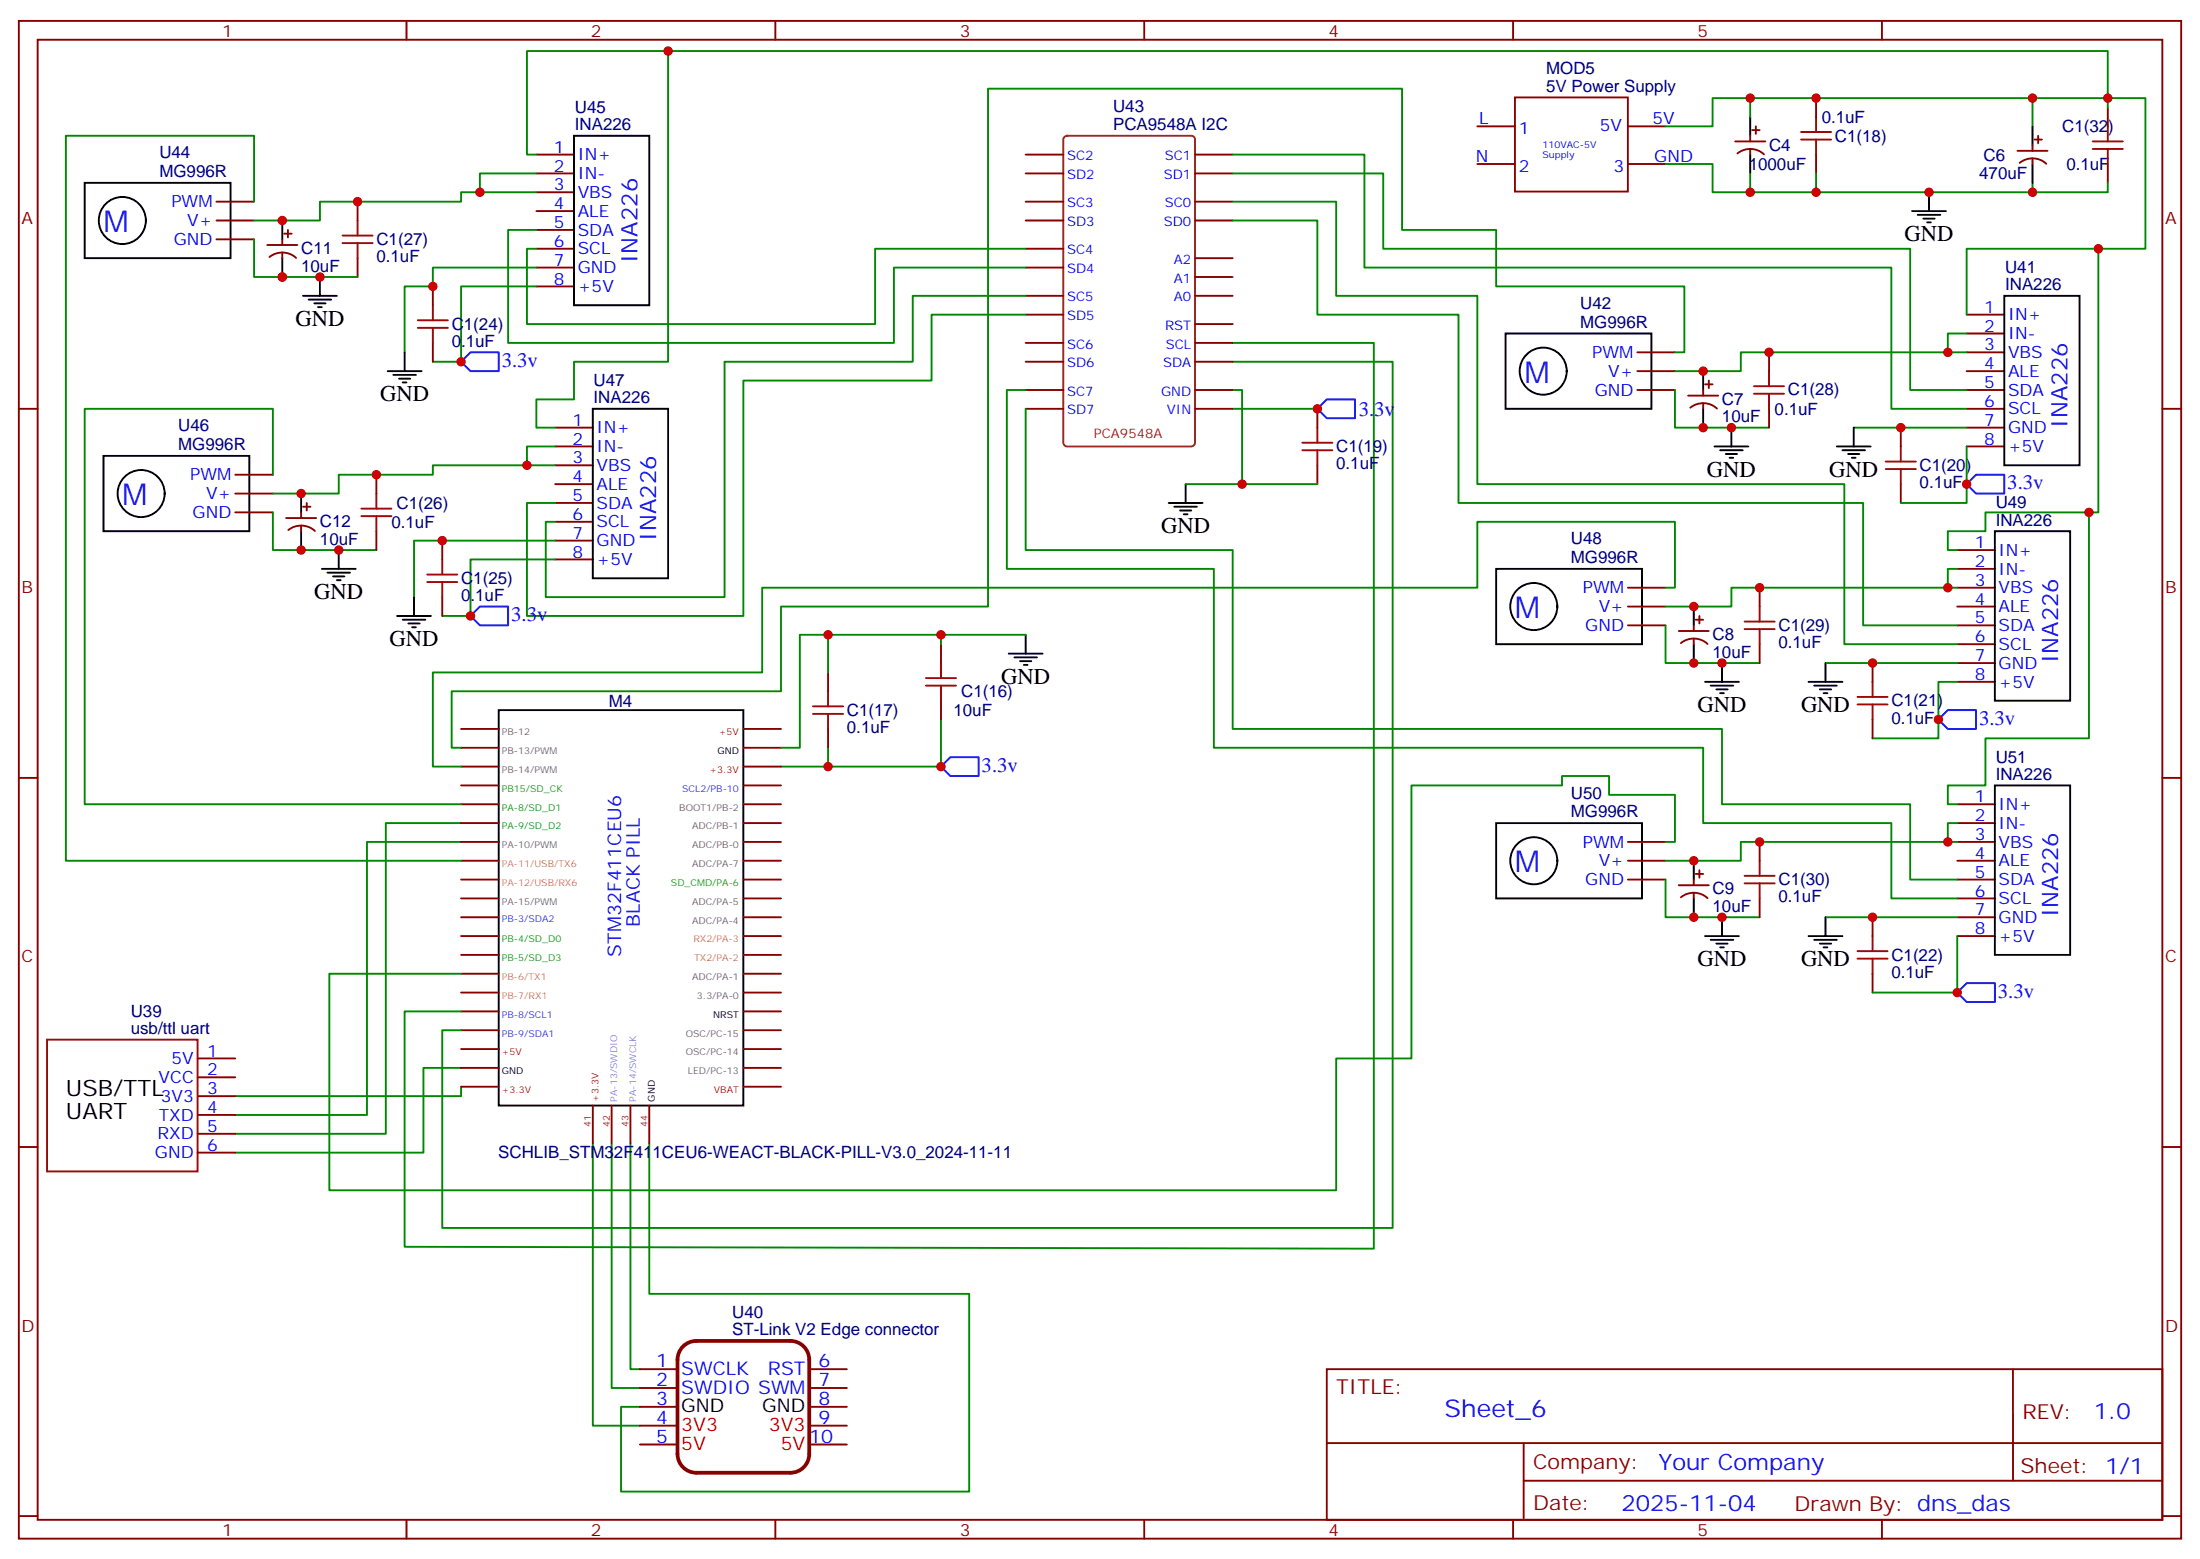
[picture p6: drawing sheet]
<svg xmlns="http://www.w3.org/2000/svg" width="412mm" height="292mm" viewBox="0 0 412 292" stroke-linecap="round" stroke-linejoin="round" font-family="sans-serif">
<g fill="none" stroke="#870000" stroke-width=".35">
<path d="M3.5 3.9h405.4v284.4h-405.4zM7.1 7.4h398.2v277.3h-398.2zM76.2 3.9v3.5M145.3 3.9v3.5M214.5 3.9v3.5M283.6 3.9v3.5M284 18.2h21.1v17.7h-21.1zM340.4 18.4v3.5M352.8 3.9v3.5M40.6 37.8h7M67 37.8v3.5M100.5 29h7.1"/>
<path d="M100.5 32.5h7.1M100.5 36h7.1M100.5 39.5h7.1M192.3 37.8h7M192.3 29h7M192.3 32.5h7M224 37.8h7.1M224 29h7.1M224 32.5h7.1M276.9 23.7h7.1M276.9 30.7h7.1M305.2 23.7h7"/>
<path d="M305.2 30.7h7M325.3 26.5h5.6M325.7 28.8a3.8 3.8 0 0 1 5 .1M328.1 25.4v1.1M328.1 27.9v1.1M328.4 24.4h1.4M329.1 23.7v1.4M340.4 29v3.5M378.2 28.3h5.6M378.6 30.5a3.8 3.8 0 0 1 5 .2M381 27.2v1.1M381 29.7v1"/>
<path d="M381.4 26.1h1.4M382.1 25.4v1.4M395.1 20.1v3.6M395.1 30.7v3.6M40.6 44.8h7M40.6 41.3h7M50.1 45.9h5.6M50.5 48.2a3.8 3.8 0 0 1 5 .1M52.9 44.8v1.1M52.9 47.3v1.1M53.3 43.8h1.4M54 43.1v1.4"/>
<path d="M67 48.4v3.5M81.1 53.7v3.5M100.5 43.1h7.1M100.5 46.6h7.1M100.5 50.1h7.1M100.5 53.7h7.1M192.3 58.9h7M192.3 41.3h7M192.3 46.6h7M192.3 50.1h7M192.3 55.4h7M224 41.3h7.1"/>
<path d="M224 55.4h7.1M224 51.9h7.1M224 48.4h7.1M368.7 58.9h7M3.5 76.6h3.6M81.1 64.2v3.6M192.3 76.6h7M192.3 73.1h7M192.3 67.8h7M192.3 64.2h7M224 76.6h7.1M224 73.1h7.1"/>
<path d="M224 67.8h7.1M224 64.2h7.1M224 60.7h7.1M246.9 76.6v3.5M306.9 66h7.1M306.9 69.5h7.1M306.9 73.1h7.1M316.4 74.1h5.7M316.9 76.4a3.8 3.8 0 0 1 4.9 .1M319.3 73.1v1M319.3 75.5v1.1M319.6 72h1.4"/>
<path d="M320.3 71.3v1.4M331.6 66v3.5M331.6 76.6v3.5M368.7 76.6h7M368.7 62.5h7M368.7 66h7M368.7 69.5h7M368.7 73.1h7M405.3 76.6h3.6M44.1 96h7.1M44.1 92.5h7.1M44.1 88.9h7.1"/>
<path d="M53.6 97h5.7M54 99.3a3.8 3.8 0 0 1 5 .2M56.4 96v1M56.4 98.5v1M56.8 94.9h1.4M57.5 94.2v1.4M70.6 88.9v3.6M70.6 99.5v3.5M104.1 80.1h7M104.1 83.6h7M104.1 87.2h7M104.1 90.7h7"/>
<path d="M104.1 94.2h7M104.1 97.8h7M246.9 87.2v3.5M356.3 80.1v3.5M356.3 90.7v3.5M368.7 80.1h7M368.7 83.6h7M82.9 101.3v3.5M82.9 111.9v3.5M104.1 101.3h7M104.1 104.8h7M305.2 117.2h7"/>
<path d="M305.2 113.6h7M305.2 110.1h7M314.7 118.2h5.6M317.5 117.2v1M317.5 119.6v1.1M317.9 116.1h1.4M318.6 115.4v1.4M329.8 110.1v3.5M366.9 117.2h7M366.9 113.6h7M366.9 110.1h7M366.9 103h7"/>
<path d="M366.9 106.6h7M86.4 136.6h7.1M139.3 136.6h7.1M155.2 126v3.5M155.2 136.6v3.5M176.4 120.7v3.5M176.4 131.3v3.5M315.1 120.5a3.8 3.8 0 0 1 5 .1M329.8 120.7v3.5M351 124.2v3.5M351 134.8v3.5M366.9 120.7h7"/>
<path d="M366.9 124.2h7M366.9 127.7h7M3.5 145.7h3.6M86.4 157.7h7.1M86.4 154.2h7.1M86.4 150.7h7.1M86.4 147.1h7.1M86.4 143.6h7.1M86.4 140.1h7.1M139.3 157.7h7.1M139.3 154.2h7.1M139.3 150.7h7.1"/>
<path d="M139.3 147.1h7.1M139.3 143.6h7.1M139.3 140.1h7.1M305.2 157.7h7M329.8 157.7v3.6M366.9 157.7h7M366.9 154.2h7M366.9 150.7h7M405.3 145.7h3.6M86.4 178.9h7.1M86.4 175.4h7.1M86.4 171.8h7.1"/>
<path d="M86.4 168.3h7.1M86.4 164.8h7.1M86.4 161.3h7.1M139.3 178.9h7.1M139.3 175.4h7.1M139.3 171.8h7.1M139.3 168.3h7.1M139.3 164.8h7.1M139.3 161.3h7.1M305.2 164.8h7M305.2 161.3h7M314.7 165.8h5.6"/>
<path d="M315.1 168.1a3.8 3.8 0 0 1 5 .2M317.5 164.8v1M317.5 167.3v1M317.9 163.7h1.4M318.6 163v1.4M329.8 168.3v3.5M351 171.8v3.6M366.9 175.4h7M366.9 171.8h7M366.9 168.3h7M366.9 164.8h7M366.9 161.3h7"/>
<path d="M37 198.3h7.1M86.4 196.5h7.1M86.4 193h7.1M86.4 189.5h7.1M86.4 185.9h7.1M86.4 182.4h7.1M139.3 196.5h7.1M139.3 193h7.1M139.3 189.5h7.1M139.3 185.9h7.1M139.3 182.4h7.1M351 182.4v3.5"/>
<path d="M3.5 214.9h3.6M37 201.8h7.1M37 205.4h7.1M37 208.9h7.1M37 212.4h7.1M37 215.9h7.1M86.4 203.6h7.1M86.4 200.1h7.1M111.1 207.1v7.1M114.7 207.1v7.1M118.2 207.1v7.1M121.7 207.1v7.1"/>
<path d="M139.3 203.6h7.1M139.3 200.1h7.1M405.3 214.9h3.6M119.9 256.5h7.1M151.7 256.5h7M248.7 256.5h156.6v28.2h-156.6zM377.3 256.5v20.9M119.9 260h7.1M119.9 263.6h7.1M119.9 267.1h7.1M119.9 270.6h7.1M151.7 260h7"/>
<path d="M151.7 263.6h7M151.7 267.1h7M151.7 270.6h7M248.7 270.4h156.5M285.6 277.4h119.6M285.6 270.4v14.1M3.5 284h3.6M76.2 284.7v3.6M145.3 284.7v3.6M214.5 284.7v3.6M283.6 284.7v3.6M352.8 284.7v3.6"/>
<path d="M405.3 284h3.6"/>
</g>
<g fill="none" stroke="#008700" stroke-width=".35">
<path d="M125.2 9.6v58.2h-17.6v7h-7.1v5.3h3.6M328.1 18.4v3.5M381 18.4h14.1v1.7M47.6 37.8v-12.4h-35.3v135.9h74.1M100.5 36h-14.1v1.8h-26.4v3.5h-12.4M100.5 29h-1.7v-19.4h296.3v8.8h7.1v28.2h-33.5v12.3M100.5 32.5h-10.5v3.5M231.1 32.5h28.2v14.1h98.8v26.5h10.6M231.1 29h24.7v21.1h98.7v26.5h14.2M231.1 37.8h19.4v17.6h26.4v35.3h68.8v30h21.2M312.2 23.7h8.8v-5.3h60v5.3M312.2 30.7h8.8v5.3h60v-1.7"/>
<path d="M328.1 32.5v3.5M340.4 32.5v3.5M395.1 34.3v1.7h-14.1M47.6 44.8v7.1h19.4M100.5 50.1h-19.4v3.6h-5.3v12.3M100.5 53.7h-14.1v14.1h-5.3M100.5 46.6h-1.7v14.1h65.2v-14.1h28.3M100.5 43.1h-5.3v21.1h72.4v-14.1h24.7M192.3 55.4h-21.2v12.4h-35.3v44.1h-33.5v-14.1h1.8M192.3 58.9h-17.7v12.4h-35.3v44.1h-40.5v-21.2h5.3M231.1 41.3h15.8v17.6h26.5v35.3h75.8v23h17.7M393.3 46.6v49.4h-21.1v3.5h-7.1v3.5h1.8"/>
<path d="M192.3 76.6v26.4h38.8v33.6h91.7v14.1h35.3v14.1h8.8M192.3 73.1h-3.6v33.5h38.8v33.5h91.8v14.1h35.2v14.1h12.4M231.1 73.1h1.7v17.6h-10.6M231.1 67.8h30v162.2h-178.2v-37h3.5M231.1 64.2h26.4v169.7l-181.7-.3v-44.1h10.6M231.1 76.6h15.8M314 73.1v7h17.6M314 66h1.7v-12.3h-35.2v-10.6h-17.7v-26.5h-77.6v97h-38.8v15.9h-61.7v10.6h1.7M368.7 66h-42.4v3.5h-12.3M368.7 62.5h-3.6v3.5M51.2 96v7h19.4M51.2 88.9v-12.3h-35.3v74.1h70.5"/>
<path d="M104.1 87.2h-23v1.7h-17.6v3.6h-12.3M104.1 83.6h-5.3v3.6M232.8 90.7h14.1M347.5 80.1h21.2M368.7 83.6v10.6h-12.4M391.6 96v42.3h-19.4v8.8h-7.1v3.6h1.8M104.1 101.3h-26.5v10.6M104.1 104.8h-15.9v10.6h-5.3M155.2 118.9v7.1M176.4 118.9v1.8M192.3 118.9h-42.4v21.2h-3.5M312.2 117.2v7h17.6"/>
<path d="M312.2 110.1h1.8v-12.3h-37.1v12.3h-134v15.9h-61.8v17.6h5.3M366.9 110.1h-42.3v3.5h-12.4M366.9 106.6h-1.8v3.5M176.4 134.8v8.8h-21.2M342.2 124.2h24.7M366.9 127.7h-3.5v10.6h-12.4M86.4 157.7h-17.6v51.2h-24.7M86.4 154.2h-14.1v58.2h-28.2M155.2 140.1v3.5h-8.8M312.2 157.7h1.8v-8.8h-12.4v-3.5h-8.8v1.7h-28.2v51.2h-14.1v24.7h-188.8v-40.6h24.7M366.9 157.7h-40.6v3.6h-14.1M366.9 154.2h-1.8v3.5"/>
<path d="M312.2 164.8v7h17.6M342.2 171.8h24.7M366.9 175.4v10.5h-15.9M86.4 200.1h-7v15.8h-35.3M86.4 203.6v1.8h-42.3M111.1 214.2v52.9h8.8M114.7 214.2v45.8h5.2M118.2 214.2v42.3h1.7M121.7 214.2v28.2h60v37h-65.3v-15.8h3.5"/>
</g>
<path d="M8.8 194.8h28.2v24.7h-28.2z" fill="none" stroke="#900" stroke-width=".35"/>
<path d="M128 252.2a3.5 3.5 0 0 1 2.5-1h17.7a3.5 3.5 0 0 1 3.5 3.5v17.7a3.5 3.5 0 0 1-3.5 3.5h-17.7a3.5 3.5 0 0 1-3.5-3.5v-17.7a3.5 3.5 0 0 1 1-2.5z" fill="none" stroke="#870000" stroke-width=".71"/>
<g fill="none" stroke="#a10000" stroke-width=".35">
<path d="M337.6 26.1h5.7M337.6 24.7h5.7M340.4 21.9v2.8M340.4 26.1v2.9M392.3 27.9h5.6M392.3 26.5h5.6M395.1 23.7v2.8M395.1 27.9v2.8M64.2 45.5h5.6M64.2 44.1h5.6M67 41.3v2.8M67 45.5v2.9"/>
<path d="M81.1 57.2v2.8M78.3 61.4h5.7M78.3 60h5.7M81.1 61.4v2.8M328.8 73.8h5.6M328.8 72.4h5.6M331.6 69.5v2.9M331.6 73.8v2.8M67.7 96.7h5.7M67.7 95.3h5.7M70.6 92.5v2.8M70.6 96.7v2.8"/>
<path d="M244.1 84.3h5.7M244.1 82.9h5.7M246.9 80.1v2.8M246.9 84.3v2.9M353.5 87.9h5.6M353.5 86.5h5.6M356.3 83.6v2.9M356.3 87.9v2.8M80.1 109h5.6M80.1 107.6h5.6M82.9 104.8v2.8M82.9 109v2.9"/>
<path d="M327 117.9h5.7M327 116.5h5.7M329.8 113.6v2.9M329.8 117.9v2.8M152.4 133.7h5.6M152.4 132.3h5.6M155.2 129.5v2.8M155.2 133.7v2.9M173.6 128.4h5.6M173.6 127h5.6M176.4 124.2v2.8M176.4 128.4v2.9"/>
<path d="M348.2 132h5.6M348.2 130.6h5.6M351 127.7v2.9M351 132v2.8M327 165.5h5.7M327 164.1h5.7M329.8 161.3v2.8M329.8 165.5v2.8M348.2 179.6h5.6M348.2 178.2h5.6M351 175.4v2.8M351 179.6v2.8"/>
</g>
<g fill="none" stroke="#000" stroke-width=".35">
<path d="M15.9 34.3h27.3v14.1h-27.3zM107.6 25.4h14.1v31.8h-14.1zM328.1 21.9v3.5M328.1 29v3.5M358.4 39.5h6.4M361.6 36v3.5M381 23.7v3.5M381 30.7v3.6M52.9 41.3v3.5M52.9 48.4v3.5M56.8 55.4h6.3M57.9 56.1h4.2"/>
<path d="M58.9 56.8h2.1M59.6 57.5h.7M60 51.9v3.5M359.5 40.3h4.2M360.5 41h2.2M361.2 41.7h.7M375.7 55.4h14.1v31.8h-14.1zM72.7 69.5h6.3M73.7 70.2h4.3M74.8 70.9h2.1M75.5 71.6h.7M75.8 66v3.5"/>
<path d="M111.1 76.6h14.1v31.7h-14.1zM282.2 62.5h27.4v14.1h-27.4zM319.3 69.5v3.6M319.3 76.6v3.5M19.4 85.4h27.3v14.1h-27.3zM56.4 92.5v3.5M56.4 99.5v3.5M219.1 94.2h6.3M220.1 94.9h4.3M221.2 95.6h2.1M221.9 96.3h.7M222.2 90.7v3.5"/>
<path d="M321.4 83.6h6.3M322.4 84.3h4.3M323.5 85.1h2.1M324.2 85.8h.7M324.6 80.1v3.5M344.3 83.6h6.4M345.4 84.3h4.2M346.4 85.1h2.1M347.1 85.8h.7M347.5 80.1v3.5M373.9 99.5h14.2v31.8h-14.2zM60.3 106.6h6.4"/>
<path d="M61.4 107.3h4.2M62.4 108h2.2M63.1 108.7h.8M63.5 103v3.6M74.4 115.4h6.4M75.5 116.1h4.2M76.6 116.8h2.1M77.3 117.5h.7M77.6 111.9v3.5M192.3 118.9v3.5M280.5 106.6h27.3v14.1h-27.3zM317.5 113.6v3.6"/>
<path d="M93.5 133h45.8v74.1h-45.8zM189.1 122.4h6.3M190.1 123.2h4.3M191.2 123.9h2.1M191.9 124.6h.7M317.5 120.7v3.5M319.6 127.7h6.4M320.7 128.4h4.2M321.7 129.2h2.1M322.4 129.9h.7M322.8 124.2v3.5M339 127.7h6.4"/>
<path d="M340.1 128.4h4.2M341.1 129.2h2.2M341.8 129.9h.7M342.2 124.2v3.5M280.5 154.2h27.3v14.1h-27.3zM373.9 147.1h14.2v31.8h-14.2zM317.5 161.3v3.5M317.5 168.3v3.5M319.6 175.4h6.4M320.7 176.1h4.2M321.7 176.8h2.1M322.4 177.5h.7"/>
<path d="M322.8 171.8v3.6M339 175.4h6.4M340.1 176.1h4.2M341.1 176.8h2.2M341.8 177.5h.7M342.2 171.8v3.6"/>
<circle cx="22.9" cy="41.3" r="4.4"/>
<circle cx="289.3" cy="69.5" r="4.4"/>
<circle cx="26.5" cy="92.5" r="4.4"/>
<circle cx="287.5" cy="113.6" r="4.4"/>
<circle cx="287.5" cy="161.3" r="4.4"/>
</g>
<path d="M199.6 25.6l.4-.2h23.3a.71 .71 0 0 1 .7 .7v56.8a.76 .76 0 0 1-.7 .7h-23.3a.76 .76 0 0 1-.7-.7v-56.8z" fill="none" stroke="#930" stroke-width=".35"/>
<path d="M86.4 67.8l1.8-1.8h5.3v3.5h-5.3zM246.9 76.6l1.8-1.8h5.3v3.6h-5.3zM368.7 90.7l1.7-1.8h5.3v3.6h-5.3zM90 113.6h5.2v3.6h-5.2l-1.8-1.8zM363.4 134.8l1.7-1.8h5.3v3.6h-5.3zM176.4 143.6l1.8-1.7h5.2v3.5h-5.2zM366.9 185.9l1.8-1.7h5.2v3.5h-5.2z" fill="none" stroke="#00f" stroke-width=".35"/>
<g fill="#c00">
<circle cx="328.1" cy="36" r=".88"/>
<circle cx="328.1" cy="18.4" r=".88"/>
<circle cx="340.4" cy="36" r=".88"/>
<circle cx="155.2" cy="118.9" r=".88"/>
<circle cx="155.2" cy="143.6" r=".88"/>
<circle cx="56.4" cy="103" r=".88"/>
<circle cx="56.4" cy="92.5" r=".88"/>
<circle cx="52.9" cy="51.9" r=".88"/>
<circle cx="52.9" cy="41.3" r=".88"/>
<circle cx="319.3" cy="69.5" r=".88"/>
<circle cx="319.3" cy="80.1" r=".88"/>
<circle cx="317.5" cy="171.8" r=".88"/>
<circle cx="317.5" cy="161.3" r=".88"/>
<circle cx="317.5" cy="124.2" r=".88"/>
<circle cx="317.5" cy="113.6" r=".88"/>
<circle cx="176.4" cy="118.9" r=".88"/>
<circle cx="381" cy="18.4" r=".88"/>
<circle cx="381" cy="36" r=".88"/>
<circle cx="395.1" cy="18.4" r=".88"/>
<circle cx="393.3" cy="46.6" r=".88"/>
<circle cx="125.2" cy="9.6" r=".88"/>
<circle cx="331.6" cy="66" r=".88"/>
<circle cx="329.8" cy="110.1" r=".88"/>
<circle cx="329.8" cy="157.7" r=".88"/>
<circle cx="67" cy="37.8" r=".88"/>
<circle cx="70.6" cy="88.9" r=".88"/>
<circle cx="90" cy="36" r=".88"/>
<circle cx="98.8" cy="87.2" r=".88"/>
<circle cx="365.1" cy="66" r=".88"/>
<circle cx="365.1" cy="110.1" r=".88"/>
<circle cx="365.1" cy="157.7" r=".88"/>
<circle cx="232.8" cy="90.7" r=".88"/>
<circle cx="340.4" cy="18.4" r=".88"/>
<circle cx="361.6" cy="36" r=".88"/>
<circle cx="351" cy="171.8" r=".88"/>
<circle cx="351" cy="124.2" r=".88"/>
<circle cx="356.3" cy="80.1" r=".88"/>
<circle cx="60" cy="51.9" r=".88"/>
<circle cx="63.5" cy="103" r=".88"/>
<circle cx="322.8" cy="124.2" r=".88"/>
<circle cx="324.6" cy="80.1" r=".88"/>
<circle cx="322.8" cy="171.8" r=".88"/>
<circle cx="81.1" cy="53.7" r=".88"/>
<circle cx="82.9" cy="101.3" r=".88"/>
<circle cx="391.6" cy="96" r=".88"/>
<circle cx="176.4" cy="143.6" r=".88"/>
<circle cx="88.2" cy="115.4" r=".88"/>
<circle cx="86.4" cy="67.8" r=".88"/>
<circle cx="368.7" cy="90.7" r=".88"/>
<circle cx="363.4" cy="134.8" r=".88"/>
<circle cx="366.9" cy="185.9" r=".88"/>
<circle cx="246.9" cy="76.6" r=".88"/>
</g>
<g font-size="5.6" fill="#00f">
<text x="19.4" y="43.5">M</text>
<text x="285.8" y="71.7">M</text>
<text x="22.9" y="94.6">M</text>
<text x="284" y="115.8">M</text>
<text x="284" y="163.4">M</text>
</g>
<text font-size="4.6" fill="#00f" x="270.8" y="265.5">Sheet_6</text>
<g font-size="4.2">
<text x="357" y="45.2">GND</text>
<text x="55.4" y="61.1">GND</text>
<text x="71.3" y="75.2">GND</text>
<text x="320" y="89.3">GND</text>
<text x="342.9" y="89.3">GND</text>
<text x="217.7" y="99.9">GND</text>
<text x="58.9" y="112.2">GND</text>
<text x="73" y="121">GND</text>
<text x="187.7" y="128.1">GND</text>
<text x="318.2" y="133.4">GND</text>
<text x="337.6" y="133.4">GND</text>
<text x="318.2" y="181">GND</text>
<text x="337.6" y="181">GND</text>
<text x="12.3" y="205.4">USB/TTL</text>
<text x="12.3" y="209.6">UART</text>
</g>
<g font-size="4.2" fill="#00f">
<text x="119.5" y="49.3" transform="rotate(-90 119.5 49.3)">INA226</text>
<text x="387.6" y="80.1" transform="rotate(-90 387.6 80.1)">INA226</text>
<text x="123" y="101.3" transform="rotate(-90 123 101.3)">INA226</text>
<text x="385.8" y="124.2" transform="rotate(-90 385.8 124.2)">INA226</text>
<text x="385.8" y="171.8" transform="rotate(-90 385.8 171.8)">INA226</text>
<text x="392.5" y="265.8">1.0</text>
<text x="310.9" y="275.3">Your Company</text>
<text x="304" y="283.1">2025-11-04</text>
</g>
<g font-size="3.9" fill="#00f">
<text x="94.1" y="68.7">3.3v</text>
<text x="254.7" y="77.9">3.3v</text>
<text x="376.3" y="91.6">3.3v</text>
<text x="95.8" y="116.3">3.3v</text>
<text x="371" y="135.7">3.3v</text>
<text x="184" y="144.6">3.3v</text>
<text x="374.5" y="186.9">3.3v</text>
</g>
<g font-size="3.9" fill="#800">
<text x="250.5" y="261.1">TITLE:</text>
<text x="379.1" y="265.8">REV:</text>
<text x="287.4" y="275.3">Company:</text>
<text x="378.7" y="275.9">Sheet: 1/1</text>
<text x="287.4" y="283">Date:</text>
<text x="336.4" y="283.1">Drawn By: dns_das</text>
</g>
<g font-size="3.5" fill="#00f">
<text x="119.9" y="173.6" transform="rotate(-90 119.9 173.6)">BLACK PILL</text>
<text x="116.4" y="179.2" transform="rotate(-90 116.4 179.2)">STM32F411CEU6</text>
<text x="123" y="256.2">1</text>
<text x="127.7" y="257.6">SWCLK</text>
<text x="144" y="257.6">RST</text>
<text x="153.5" y="256.2">6</text>
<text x="123" y="259.7">2</text>
<text x="123" y="263.2">3</text>
<text x="127.7" y="261.1">SWDIO SWM</text>
<text x="153.5" y="259.7">7</text>
<text x="153.5" y="263.2">8</text>
<text x="123" y="266.7">4</text>
<text x="153.5" y="266.7">9</text>
<text x="123" y="270.3">5</text>
<text x="151.7" y="270.3">10</text>
</g>
<g font-size="3.5" fill="#f00">
<text x="127.7" y="268.1">3V3</text>
<text x="144.1" y="268.1">3V3</text>
<text x="127.7" y="271.7">5V</text>
<text x="146.3" y="271.7">5V</text>
</g>
<g font-size="3.5">
<text x="127.7" y="264.6">GND</text>
<text x="142.9" y="264.6">GND</text>
</g>
<g font-size="3.2" fill="#800">
<text x="41.6" y="6.9">1</text>
<text x="110.8" y="6.9">2</text>
<text x="179.9" y="6.9">3</text>
<text x="249.1" y="6.9">4</text>
<text x="318.2" y="6.9">5</text>
<text x="4.1" y="42">A</text>
<text x="405.9" y="42">A</text>
<text x="4.1" y="111.2">B</text>
<text x="405.9" y="111.2">B</text>
<text x="4.1" y="180.3">C</text>
<text x="405.9" y="180.3">C</text>
<text x="4.1" y="249.4">D</text>
<text x="405.9" y="249.4">D</text>
<text x="41.6" y="287.7">1</text>
<text x="110.8" y="287.7">2</text>
<text x="179.9" y="287.7">3</text>
<text x="249.1" y="287.7">4</text>
<text x="318.2" y="287.7">5</text>
</g>
<g font-size="3.2" fill="#000080">
<text x="289.8" y="17.2">5V Power Supply</text>
<text x="289.8" y="13.9">MOD5</text>
<text x="107.7" y="21.2">U45</text>
<text x="208.6" y="21.1">U43</text>
<text x="341.5" y="23.1">0.1uF</text>
<text x="29.9" y="29.7">U44</text>
<text x="107.7" y="24.4">INA226</text>
<text x="208.6" y="24.4">PCA9548A I2C</text>
<text x="331.6" y="28.3">C4</text>
<text x="344" y="26.6">C1(18)</text>
<text x="386.6" y="24.8">C1(32)</text>
<text x="29.9" y="33.2">MG996R</text>
<text x="327.8" y="31.9">1000uF</text>
<text x="371" y="33.6">470uF</text>
<text x="371.8" y="30.1">C6</text>
<text x="387.3" y="31.9">0.1uF</text>
<text x="56.4" y="47.6">C11</text>
<text x="70.6" y="45.8">C1(27)</text>
<text x="56.4" y="50.9">10uF</text>
<text x="70.6" y="49.1">0.1uF</text>
<text x="375.9" y="51.1">U41</text>
<text x="296.2" y="57.9">U42</text>
<text x="375.9" y="54.4">INA226</text>
<text x="84.7" y="65">0.1uF</text>
<text x="84.7" y="61.8">C1(24)</text>
<text x="296.2" y="61.4">MG996R</text>
<text x="111.3" y="75.5">INA226</text>
<text x="111.3" y="72.3">U47</text>
<text x="322.8" y="75.8">C7</text>
<text x="332.7" y="77.7">0.1uF</text>
<text x="335.1" y="74.1">C1(28)</text>
<text x="33.4" y="80.8">U46</text>
<text x="322.8" y="79.1">10uF</text>
<text x="33.4" y="84.3">MG996R</text>
<text x="250.5" y="87.9">0.1uF</text>
<text x="250.5" y="84.7">C1(19)</text>
<text x="359.8" y="88.2">C1(20)</text>
<text x="74.3" y="95.4">C1(26)</text>
<text x="359.8" y="91.5">0.1uF</text>
<text x="374.1" y="95.2">U49</text>
<text x="60" y="98.8">C12</text>
<text x="73.4" y="98.9">0.1uF</text>
<text x="374.1" y="98.5">INA226</text>
<text x="60" y="102">10uF</text>
<text x="294.5" y="105.5">MG996R</text>
<text x="294.5" y="102">U48</text>
<text x="86.4" y="112.6">0.1uF</text>
<text x="86.4" y="109.4">C1(25)</text>
<text x="321" y="119.9">C8</text>
<text x="333.4" y="118.2">C1(29)</text>
<text x="321" y="123.2">10uF</text>
<text x="333.4" y="121.4">0.1uF</text>
<text x="180.2" y="130.6">C1(16)</text>
<text x="114.1" y="132.4">M4</text>
<text x="158.7" y="137.3">0.1uF</text>
<text x="158.7" y="134.2">C1(17)</text>
<text x="178.7" y="134.1">10uF</text>
<text x="354.5" y="135.6">0.1uF</text>
<text x="354.5" y="132.3">C1(21)</text>
<text x="374.1" y="142.9">U51</text>
<text x="294.5" y="149.6">U50</text>
<text x="374.1" y="146.1">INA226</text>
<text x="294.5" y="153.1">MG996R</text>
<text x="321" y="167.6">C9</text>
<text x="333.4" y="165.8">C1(30)</text>
<text x="321" y="170.8">10uF</text>
<text x="333.4" y="169.1">0.1uF</text>
<text x="354.5" y="180">C1(22)</text>
<text x="354.5" y="183.2">0.1uF</text>
<text x="24.5" y="190.5">U39</text>
<text x="24.5" y="193.7">usb/ttl uart</text>
<text x="93.4" y="216.9">SCHLIB_STM32F411CEU6-WEACT-BLACK-PILL-V3.0_2024-11-11</text>
<text x="137.2" y="250.2">ST-Link V2 Edge connector</text>
<text x="137.2" y="246.8">U40</text>
</g>
<g font-size="3.2" fill="#00f">
<text x="277.3" y="23.3">L</text>
<text x="309.7" y="23.3">5V</text>
<text x="103.8" y="28.6">1</text>
<text x="284.7" y="25.1">1</text>
<text x="299.9" y="24.6">5V</text>
<text x="103.8" y="32.1">2</text>
<text x="103.8" y="35.7">3</text>
<text x="108.3" y="30">IN+</text>
<text x="108.3" y="33.5">IN-</text>
<text x="276.7" y="30.4">N</text>
<text x="284.7" y="32.1">2</text>
<text x="302.4" y="32.1">3</text>
<text x="310.1" y="30.4">GND</text>
<text x="32.1" y="38.8">PWM</text>
<text x="103.8" y="39.2">4</text>
<text x="108.3" y="37.1">VBS</text>
<text x="108.3" y="40.6">ALE</text>
<text x="32.6" y="45.9">GND</text>
<text x="35.1" y="42.4">V+</text>
<text x="103.8" y="42.7">5</text>
<text x="103.8" y="46.2">6</text>
<text x="108.3" y="44.1">SDA</text>
<text x="108.3" y="47.7">SCL</text>
<text x="103.8" y="49.8">7</text>
<text x="103.8" y="53.3">8</text>
<text x="108.3" y="51.2">GND</text>
<text x="108.3" y="54.7">+5V</text>
<text x="371.9" y="58.6">1</text>
<text x="371.9" y="62.1">2</text>
<text x="371.9" y="65.7">3</text>
<text x="376.4" y="60">IN+</text>
<text x="376.4" y="63.5">IN-</text>
<text x="298.5" y="67.1">PWM</text>
<text x="301.4" y="70.6">V+</text>
<text x="371.9" y="69.2">4</text>
<text x="376.4" y="67.1">VBS</text>
<text x="376.4" y="70.6">ALE</text>
<text x="298.9" y="74.1">GND</text>
<text x="371.9" y="72.7">5</text>
<text x="371.9" y="76.2">6</text>
<text x="376.4" y="74.1">SDA</text>
<text x="376.4" y="77.6">SCL</text>
<text x="107.3" y="79.8">1</text>
<text x="107.3" y="83.3">2</text>
<text x="111.8" y="81.2">IN+</text>
<text x="371.9" y="79.8">7</text>
<text x="371.9" y="83.3">8</text>
<text x="376.4" y="81.2">GND</text>
<text x="35.7" y="90">PWM</text>
<text x="107.3" y="86.8">3</text>
<text x="111.8" y="84.7">IN-</text>
<text x="111.8" y="88.2">VBS</text>
<text x="376.4" y="84.7">+5V</text>
<text x="38.6" y="93.5">V+</text>
<text x="107.3" y="90.3">4</text>
<text x="107.3" y="93.9">5</text>
<text x="111.8" y="91.8">ALE</text>
<text x="111.8" y="95.3">SDA</text>
<text x="36.1" y="97">GND</text>
<text x="107.3" y="97.4">6</text>
<text x="107.3" y="100.9">7</text>
<text x="111.8" y="98.8">SCL</text>
<text x="107.3" y="104.5">8</text>
<text x="111.8" y="102.3">GND</text>
<text x="111.8" y="105.9">+5V</text>
<text x="370.2" y="102.7">1</text>
<text x="370.2" y="106.2">2</text>
<text x="374.6" y="104.1">IN+</text>
<text x="374.6" y="107.6">IN-</text>
<text x="296.7" y="111.2">PWM</text>
<text x="370.2" y="109.7">3</text>
<text x="370.2" y="113.3">4</text>
<text x="374.6" y="111.2">VBS</text>
<text x="297.2" y="118.2">GND</text>
<text x="299.7" y="114.7">V+</text>
<text x="370.2" y="116.8">5</text>
<text x="374.6" y="114.7">ALE</text>
<text x="374.6" y="118.2">SDA</text>
<text x="370.2" y="120.3">6</text>
<text x="370.2" y="123.9">7</text>
<text x="374.6" y="121.7">SCL</text>
<text x="374.6" y="125.3">GND</text>
<text x="370.2" y="127.4">8</text>
<text x="374.6" y="128.8">+5V</text>
<text x="370.2" y="150.3">1</text>
<text x="370.2" y="153.8">2</text>
<text x="374.6" y="151.7">IN+</text>
<text x="374.6" y="155.3">IN-</text>
<text x="296.7" y="158.8">PWM</text>
<text x="370.2" y="157.4">3</text>
<text x="370.2" y="160.9">4</text>
<text x="374.6" y="158.8">VBS</text>
<text x="297.2" y="165.8">GND</text>
<text x="299.7" y="162.3">V+</text>
<text x="370.2" y="164.4">5</text>
<text x="370.2" y="168">6</text>
<text x="374.6" y="162.3">ALE</text>
<text x="374.6" y="165.8">SDA</text>
<text x="370.2" y="171.5">7</text>
<text x="374.6" y="169.4">SCL</text>
<text x="374.6" y="172.9">GND</text>
<text x="370.2" y="175">8</text>
<text x="374.6" y="176.4">+5V</text>
<text x="38.8" y="197.9">1</text>
<text x="29.7" y="202.9">VCC</text>
<text x="32.2" y="199.4">5V</text>
<text x="38.8" y="201.5">2</text>
<text x="29.8" y="209.9">TXD</text>
<text x="30.1" y="206.4">3V3</text>
<text x="38.8" y="205">3</text>
<text x="38.8" y="208.5">4</text>
<text x="29.5" y="213.5">RXD</text>
<text x="38.8" y="212.1">5</text>
<text x="38.8" y="215.6">6</text>
<text x="29.1" y="217">GND</text>
</g>
<g font-size="2.5" fill="#00f">
<text x="200" y="33.5">SD2</text>
<text x="200" y="30">SC2</text>
<text x="218.2" y="33.5">SD1</text>
<text x="218.3" y="30">SC1</text>
<text x="200" y="38.8">SC3</text>
<text x="218.3" y="38.8">SC0</text>
<text x="200" y="42.4">SD3</text>
<text x="200" y="47.7">SC4</text>
<text x="218.2" y="42.4">SD0</text>
<text x="200" y="51.2">SD4</text>
<text x="220.1" y="53">A1</text>
<text x="220.1" y="49.4">A2</text>
<text x="200" y="56.5">SC5</text>
<text x="220.1" y="56.5">A0</text>
<text x="200" y="60">SD5</text>
<text x="200" y="65.3">SC6</text>
<text x="218.4" y="61.8">RST</text>
<text x="218.5" y="65.3">SCL</text>
<text x="200" y="68.8">SD6</text>
<text x="218" y="68.8">SDA</text>
<text x="200" y="77.6">SD7</text>
<text x="200" y="74.1">SC7</text>
<text x="217.6" y="74.1">GND</text>
<text x="218.7" y="77.6">VIN</text>
</g>
<text font-size="2.5" fill="#930" x="205" y="82.1">PCA9548A</text>
<g font-size="1.8" fill="#00f">
<text x="289.2" y="27.7">110VAC-5V</text>
<text x="289.2" y="29.5">Supply</text>
</g>
<g font-size="1.8" fill="#666">
<text x="94.1" y="137.7">PB-12</text>
<text x="94.1" y="141.3">PB-13/PWM</text>
<text x="94.1" y="144.8">PB-14/PWM</text>
<text x="127.3" y="151.8">BOOT1/PB-2</text>
<text x="129.7" y="155.4">ADC/PB-1</text>
<text x="94.1" y="158.9">PA-10/PWM</text>
<text x="129.7" y="158.9">ADC/PB-0</text>
<text x="129.7" y="162.4">ADC/PA-7</text>
<text x="94.1" y="169.5">PA-15/PWM</text>
<text x="129.7" y="173">ADC/PA-4</text>
<text x="129.7" y="169.5">ADC/PA-5</text>
<text x="129.7" y="183.6">ADC/PA-1</text>
<text x="130.6" y="187.1">3.3/PA-0</text>
<text x="128.6" y="197.7">OSC/PC-14</text>
<text x="128.6" y="194.2">OSC/PC-15</text>
<text x="128.9" y="201.2">LED/PC-13</text>
</g>
<g font-size="1.8" fill="#f00">
<text x="134.8" y="137.7">+5V</text>
<text x="133" y="144.8">+3.3V</text>
<text x="94.1" y="197.7">+5V</text>
<text x="94.1" y="204.8">+3.3V</text>
<text x="112.2" y="206.4" transform="rotate(-90 112.2 206.4)">+3.3V</text>
<text x="133.8" y="204.8">VBAT</text>
</g>
<g font-size="1.8">
<text x="134.5" y="141.3">GND</text>
<text x="133.7" y="190.7">NRST</text>
<text x="94.1" y="201.2">GND</text>
<text x="122.8" y="206.4" transform="rotate(-90 122.8 206.4)">GND</text>
</g>
<g font-size="1.8" fill="#0c0">
<text x="94.1" y="148.3">PB15/SD_CK</text>
<text x="94.1" y="151.8">PA-8/SD_D1</text>
<text x="94.1" y="155.4">PA-9/SD_D2</text>
<text x="125.8" y="166">SD_CMD/PA-6</text>
<text x="94.1" y="176.5">PB-4/SD_D0</text>
<text x="94.1" y="180.1">PB-5/SD_D3</text>
</g>
<g font-size="1.8" fill="#06f">
<text x="127.9" y="148.3">SCL2/PB-10</text>
<text x="94.1" y="172.8">PB-3/SDA2</text>
<text x="94.1" y="190.7">PB-8/SCL1</text>
<text x="94.1" y="194.2">PB-9/SDA1</text>
</g>
<g font-size="1.8" fill="#f90">
<text x="94.1" y="162.4">PA-11/USB/TX6</text>
<text x="94.1" y="166">PA-12/USB/RX6</text>
<text x="130" y="176.5">RX2/PA-3</text>
<text x="94.1" y="183.6">PB-6/TX1</text>
<text x="130.1" y="180.1">TX2/PA-2</text>
<text x="94.1" y="187.1">PB-7/RX1</text>
</g>
<g font-size="1.8" fill="#f0f">
<text x="115.7" y="206.4" transform="rotate(-90 115.7 206.4)">PA-13/SWDIO</text>
<text x="119.2" y="206.4" transform="rotate(-90 119.2 206.4)">PA-14/SWCLK</text>
</g>
<g font-size="1.8" fill="#930">
<text x="110.8" y="211.1" transform="rotate(-90 110.8 211.1)">41</text>
<text x="114.3" y="211.1" transform="rotate(-90 114.3 211.1)">42</text>
<text x="117.8" y="211.1" transform="rotate(-90 117.8 211.1)">43</text>
<text x="121.4" y="211.1" transform="rotate(-90 121.4 211.1)">44</text>
</g>
</svg>
